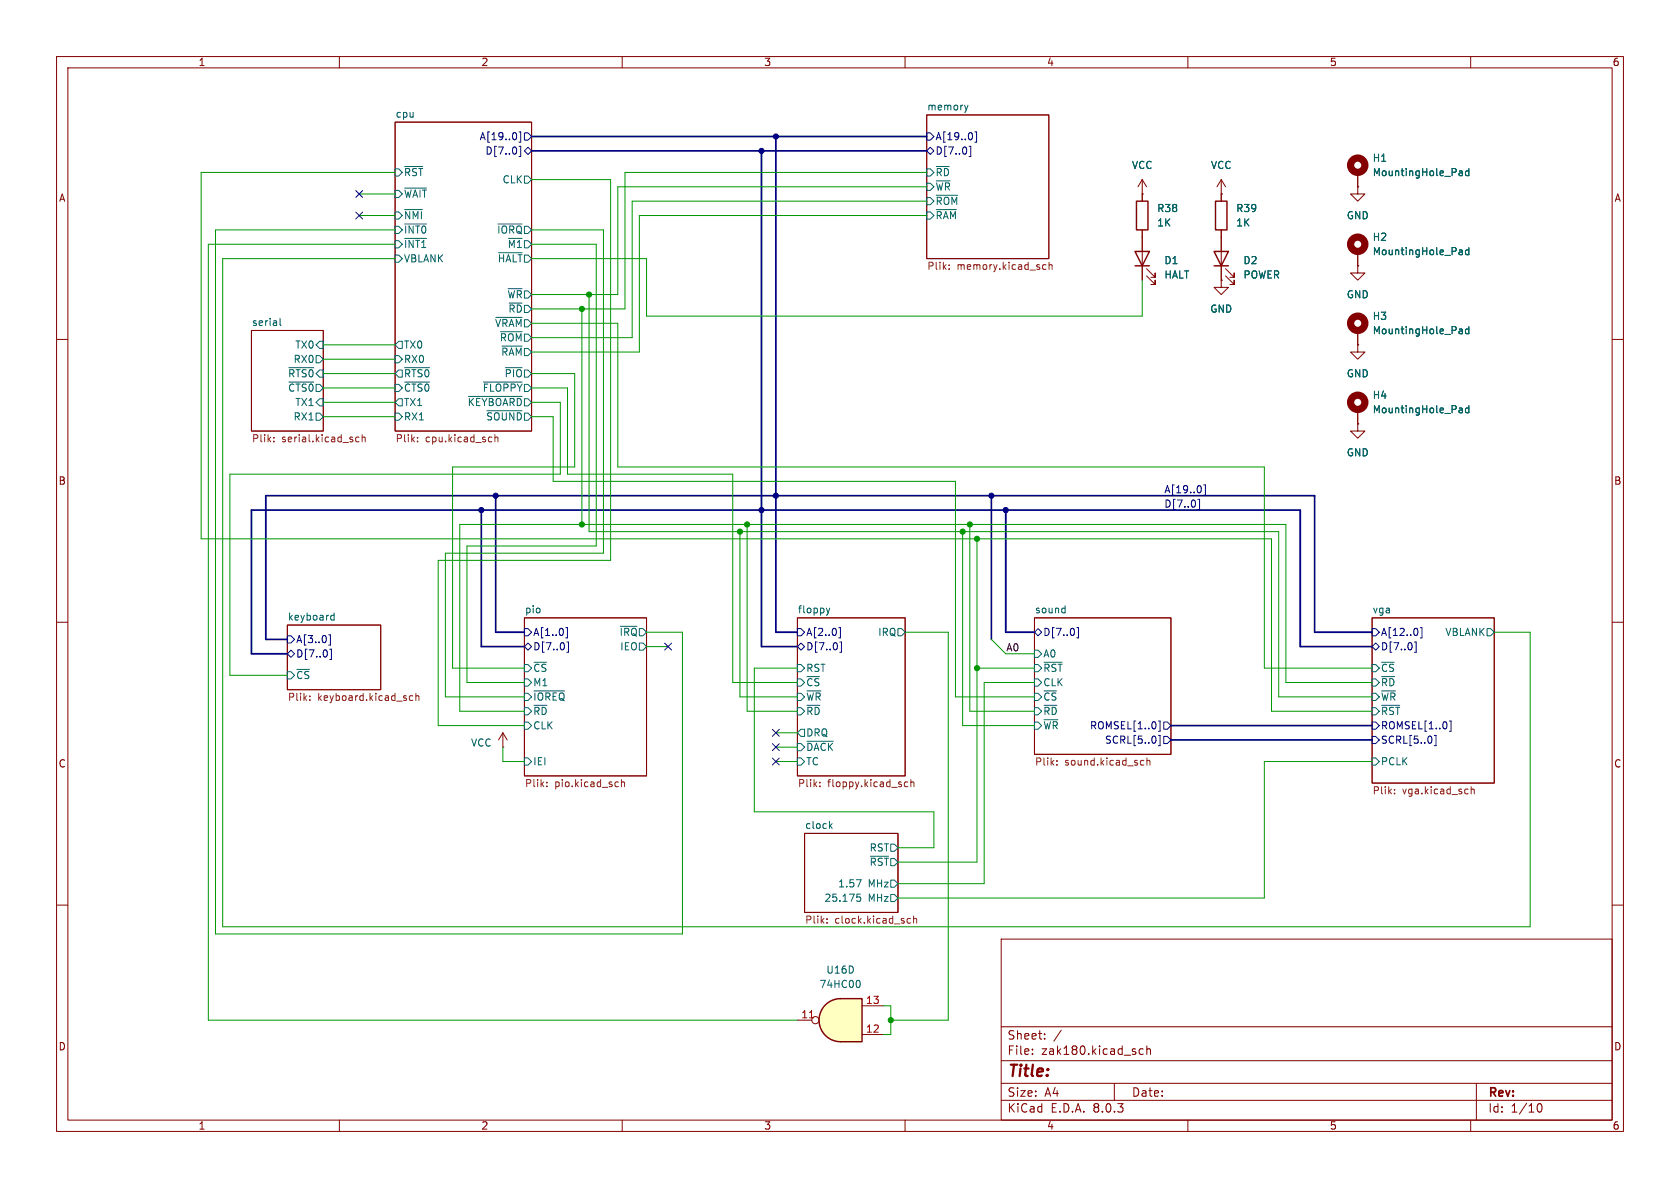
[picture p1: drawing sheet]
<svg xmlns="http://www.w3.org/2000/svg" width="297mm" height="210mm" viewBox="0 0 297 210" stroke-linecap="round" stroke-linejoin="round" font-family="sans-serif">
<g fill="none" stroke="#840000" stroke-width=".18">
<path d="M10 10h277v190h-277zM12 12h273v186h-273zM60 10v2M110 10v2M160 10v2M210 10v2M260 10v2M69.8 21.6h24.2v54.6h-24.2zM163.8 20.3h21.6v25.4h-21.6zM201.9 34.3v1.3M215.9 34.3v1.3M240 33v1.3h1.3l-1.3 1.3-1.2-1.3h1.2"/>
<path d="M240 33h.1M240 30.5v2.5M10 60h2M44.4 58.4h12.7v17.8h-12.7zM201.9 40.6v8.9M202.7 48.8l1.5 1.5v-.8v.8h-.7M202.7 47.5l1.5 1.5v-.7v.7h-.7M215.9 49.5v1.3h1.3l-1.3 1.3-1.3-1.3h1.3M215.9 49.5h.1M215.9 40.6v8.9M216.7 48.8l1.5 1.5v-.8v.8h-.8M216.7 47.5l1.5 1.5v-.7v.7h-.8"/>
<path d="M240 47v1.3h1.3l-1.3 1.2-1.2-1.2h1.2M240 47h.1M240 44.5v2.5M240 58.4v2.6M285 60h2M240 61v1.2h1.3l-1.3 1.3-1.2-1.3h1.2M240 61h.1M240 74.9v1.3h1.3l-1.3 1.3-1.2-1.3h1.2M240 74.9h.1M240 72.4v2.5M10 110h2M50.8 110.5h16.5v11.4h-16.5z"/>
<path d="M92.7 109.2h21.6v28h-21.6zM141 109.2h19v28h-19zM182.9 109.2h24.1v24.2h-24.1zM242.6 109.2h21.6v29.2h-21.6zM285 110h2M10 160h2M142.2 147.3h16.5v14h-16.5zM285 160h2M177 166h108v32h-108zM60 198v2M110 198v2M160 198v2"/>
<path d="M177 194.5h108M177 191.5h108M177 187.5h108M177 181.5h108M182.5 186.3v.1M182.5 185.5v.1M184.7 183.6v.1M184.7 182.8v.1M187.6 182.1l-1.3 2M197 191.5v3M202.1 185.5l-.4-.1-.3 .3v.4l.1 .2h.6M202.7 185.5l.3-.1 .3 .1 .1 .9"/>
<path d="M202.7 184.9v1.5M210 198v2M260 198v2M261 191.5v6.5M271.7 195.7l.2-.5 .2-.1a.8 .8 0 0 1 .5 .7 .8 .8 0 0 1-.5 .8l-.2-.1-.2-.5"/>
</g>
<g fill="none" stroke="#000084" stroke-width=".18">
<path d="M91.3 23.7v.8M91.8 23.3h.3v1.8h-.3M91.8 25.9h.3v1.8h-.3M92.7 23.5h.6l.7 .6-.7 .7h-.6zM92.7 26.7l.6-.7 .7 .7-.7 .6zM163.8 26.7l.7-.7 .6 .7-.6 .6zM163.8 23.5h.7l.6 .6-.6 .7h-.7zM171.6 25.9v1.8h-.3M171.9 23.7v.8M172.3 23.3h.3v1.8h-.3M50.8 115.6l.6-.7 .7 .7-.7 .6zM50.8 112.4h.6l.7 .6-.7 .7h-.6z"/>
<path d="M58.1 112.2h.3v1.8h-.3M58.3 114.8h.3v1.8h-.3M92.7 114.3l.6-.6 .7 .6-.7 .6zM92.7 111.1h.6l.7 .7-.7 .6h-.6zM100 110.9h.3v1.9h-.3M100.2 113.5h.3v1.8h-.3M141 114.3l.6-.6 .6 .6-.6 .6zM141 111.1h.6l.6 .7-.6 .6h-.6zM148.3 110.9h.3v1.9h-.3M148.5 113.5h.3v1.8h-.3M182.9 111.8l.6-.7 .6 .7-.6 .6zM190.4 110.9h.3v1.9h-.3"/>
<path d="M242.6 114.3l.6-.6 .6 .6-.6 .6zM242.6 111.1h.6l.6 .7-.6 .6h-.6zM250.4 113.5v1.8h-.3M250.6 111.3v.8M251.1 110.9h.3v1.9h-.3M204.8 130h.3v1.8h-.3M204.8 127.5h.3v1.8h-.3M205.7 130.2h.7l.6 .6-.6 .6h-.7zM205.7 127.6h.7l.6 .7-.6 .6h-.7zM242.6 130.2h.6l.6 .6-.6 .6h-.6zM242.6 127.6h.6l.6 .7-.6 .6h-.6zM253.9 130v1.8h-.3"/>
<path d="M256.2 127.5h.3v1.8h-.3"/>
</g>
<g fill="none" stroke="#006464" stroke-width=".18">
<path d="M170.5 18.6l.3 .8M170.8 19.4l-.1 .3M171.1 18.6l-.3 .8M69.8 29.8h.7l.6 .7-.6 .6h-.7zM69.8 33.7h.7l.6 .6-.6 .6h-.7zM69.8 37.5h.7l.6 .6-.6 .6h-.7zM71.5 29.4h3.2M71.5 33.2h3.9M71.5 37.1h3.2M71.5 39.6h3.9M88 39.6h4.3M92.7 31.1h.6l.7 .7-.7 .6h-.6z"/>
<path d="M163.8 32.4h.7l.6 .6-.6 .7h-.7zM163.8 29.8h.7l.6 .7-.6 .6h-.7zM163.8 34.9h.7l.6 .7-.6 .6h-.7zM163.8 37.5h.7l.6 .6-.6 .6h-.7zM165.5 29.4h2.3M165.5 37.1h3.6M165.5 34.5h3.8M258.1 30.2h.2l.2 .2v.7M258.5 31l-.4 .1M258.5 30.5l-.4 .1M259.7 29.8v1.3M259.7 30.3l-.4-.1-.2 .3 .1 .5h.5"/>
<path d="M49.5 56.3v1.1l.2 .1M69.8 42.5h.7l.6 .7-.6 .6h-.7zM69.8 40h.7l.6 .6-.6 .7h-.7zM69.8 45.1h.7l.6 .6-.6 .7h-.7zM71.5 42.1h3.9M87.6 56.1h4.7M88.1 44.7h4.2M88.5 58.6h3.8M89.8 51h2.5M258.1 44.2h.2l.2 .2v.6M258.1 58.2h.2l.2 .1v.7M258.5 58.9l-.4 .1"/>
<path d="M258.5 58.5h-.4M258.5 45h-.4M258.5 44.5h-.4M259.7 43.8v1.2M259.7 57.7v1.3M259.7 44.2h-.4l-.2 .2 .1 .6h.5M259.7 58.2h-.4l-.2 .2 .1 .5h.5M51.1 65h4.4M51.1 67.5h4.4M55.9 61l.6-.7h.6v1.3h-.6zM55.9 62.9h.6l.6 .6-.6 .6h-.6zM55.9 71.1l.6-.6h.6v1.3h-.6z"/>
<path d="M55.9 73h.6l.6 .7-.6 .6h-.6zM69.8 73h.7l.6 .7-.6 .6h-.7zM69.8 61l.7-.7h.6v1.3h-.6zM69.8 62.9h.7l.6 .6-.6 .6h-.7zM69.8 67.9h.7l.6 .7-.6 .6h-.7zM70.5 70.5h.6v1.3h-.6l-.7-.7zM70.5 65.4h.6v1.3h-.6l-.7-.7zM71.5 65h4.4M71.5 67.5h4.4M82.8 70.1h9.5M85.5 67.5h6.8M86.1 72.6h6.2"/>
<path d="M88.7 61.2h3.6M89.3 65h3M258.1 72.1h.2l.2 .2v.7M258.5 72.9l-.4 .1M258.5 72.4l-.4 .1M259.7 72.2l-.4-.1-.2 .3 .1 .5h.5M259.7 71.7v1.3M50.8 118.7h.6l.7 .7-.7 .6h-.6zM58.6 109.6h.5M58.6 108.8h.5M59.1 108.3v1.3M92.7 117.5h.6l.7 .6-.7 .6h-.6z"/>
<path d="M109.7 110.7h2.9M113 113.7h.7l.6 .6-.6 .6h-.7zM141 117.5h.6l.6 .6-.6 .6h-.6zM146.1 107.5l.3 .8M146.4 108.3l-.1 .3M146.7 107.5l-.3 .8M158.7 111.1h.7l.6 .7-.6 .6h-.7zM182.9 117.5h.6l.6 .6-.6 .6h-.6zM182.9 114.9h.6l.6 .7-.6 .6h-.6zM184.6 117.1h3.2M188.2 107.5l.1 .1M188.3 107.1v1.2"/>
<path d="M188.3 108.3h-.1M242.6 117.5h.6l.6 .6-.6 .6h-.6zM262.9 111.1h.6l.7 .7-.7 .6h-.6zM92.7 120h.6l.7 .7-.7 .6h-.6zM92.7 122.6h.6l.7 .6-.7 .6h-.6zM92.7 125.1h.6l.7 .6-.7 .7h-.6zM92.7 127.6h.6l.7 .7-.7 .6h-.6zM92.7 134h.6l.7 .6-.7 .7h-.6zM94.4 122.1h5.4M141 122.6h.6l.6 .6-.6 .6h-.6zM141 120h.6l.6 .7-.6 .6h-.6zM141 125.1h.6l.6 .6-.6 .7h-.6z"/>
<path d="M141 131.4h.6l.6 .7-.6 .6h-.6zM141 134h.6l.6 .6-.6 .7h-.6zM141.6 128.9h.6v1.3h-.6l-.6-.7zM142.7 131h4.6M182.9 120h.6l.6 .7-.6 .6h-.6zM182.9 125.1h.6l.6 .6-.6 .7h-.6zM182.9 122.6h.6l.6 .6-.6 .6h-.6zM182.9 127.6h.6l.6 .7-.6 .6h-.6zM242.6 120h.6l.6 .7-.6 .6h-.6zM242.6 134h.6l.6 .6-.6 .7h-.6zM242.6 125.1h.6l.6 .6-.6 .7h-.6zM242.6 122.6h.6l.6 .6-.6 .6h-.6z"/>
<path d="M244.3 124.7h3.2M146.8 146l.3 .4M147.1 145.6l-.5 .5M151.4 155.5h.8l-.5 1.3M151.5 158.1h.6M151.5 158.6l.4-.1 .3 .3-.2 .5h-.5M153.9 151.4h3.2M157.5 149.2h.6l.6 .7-.6 .6h-.6zM157.5 155.6h.6l.6 .6-.6 .6h-.6zM157.5 158.1h.6l.6 .7-.6 .6h-.6z"/>
</g>
<g fill="none" stroke="#725600" stroke-width=".18">
<path d="M167.8 47.5v.1M167.8 46.8v.2M184.4 47.5l.2 .1h.3M184.9 46.8h-.3l-.2 .1M185.5 46.9l.1-.1h.3l.1 .8M185.5 46.4v1.2M48.4 78v.1M48.4 77.3v.1M62.9 77.9l.2 .2 .4-.1M63.5 77.3h-.4l-.2 .2M64 77.4l.2-.1h.3l.1 .8M64 76.8v1.3"/>
<path d="M73.8 78v.1M73.8 77.3v.1M86.8 77.3h.1M86.9 78l-.1 .1M87.5 76.8v1.3M87.5 77.4l.2-.1h.3v.8M54.8 123.7v.1M54.8 123v.2M73 123h-.4l-.2 .2 .1 .6h.5M73.5 123.1l.2-.1h.3l.1 .8M73.5 122.6v1.2M96.7 138.9v.2"/>
<path d="M96.7 138.3v.1M109.2 138.2l.1 .1M109.3 139l-.1 .1M109.9 138.3l.1-.1 .3 .1 .1 .8M109.9 137.8v1.3M144.9 138.9v.2M144.9 138.3v.1M159.9 138.8l.2 .3 .4-.1M160.5 138.3l-.4-.1-.2 .3M161 138.3l.2-.1 .3 .1 .1 .8M161 137.8v1.3M186.9 135.1v.2"/>
<path d="M186.9 134.5v.1M201.8 134.4l.4 .1M202.2 135.2l-.4 .1M202.8 134.5l.1-.1 .3 .1 .1 .8M202.8 134v1.3M246.5 139.6v.1M260.1 139.1v1.2M260.1 139.6l.2-.1 .3 .1v.7M246.5 140.2v.1M146.2 163.1v.1M146.2 162.4v.1M160.4 163.1l.2 .1 .4-.1"/>
<path d="M161 162.4h-.4l-.2 .1M161.5 162.5l.2-.1h.3l.1 .8M161.5 161.9v1.3"/>
</g>
<path d="M200.9 35.6h2v5h-2zM214.9 35.6h2v5h-2zM200.7 44.5h2.5l-1.3 2.5zM200.7 47h2.5M214.6 44.5h2.6l-1.3 2.5zM214.6 47h2.6" fill="none" stroke="#840000" stroke-width=".25"/>
<g fill="none" stroke="#840000" stroke-width="1.3">
<circle cx="240" cy="29.2" r="1.27"/>
<circle cx="240" cy="57.1" r="1.27"/>
<circle cx="240" cy="43.2" r="1.27"/>
<circle cx="240" cy="71.1" r="1.27"/>
</g>
<path d="M145.9 177.7a3.8 3.8 0 0 1 2.7-1.2v7.7a3.8 3.8 0 0 1-3.5-2.4 3.8 3.8 0 0 1 .8-4.1z" fill="#ffffc2" stroke="#ffffc2" stroke-width=".18"/>
<path d="M148.6 176.5h3.8v7.7h-3.8z" fill="#ffffc2"/>
<path d="M145.9 177.7a3.8 3.8 0 0 1 2.7-1.2h3.8v7.7h-3.8a3.8 3.8 0 0 1-3.5-2.4 3.8 3.8 0 0 1 .8-4.1z" fill="none" stroke="#840000" stroke-width=".25"/>
<g fill="none" stroke="#840000" stroke-width=".18">
<path d="M201.9 34.3h.1M201.9 31.8l-.7 1.2M201.9 31.8v3.8M201.9 31.8l.8 1.2M215.9 34.3h.1M215.9 31.8l-.8 1.2M215.9 31.8v3.8M215.9 31.8l.8 1.2M240 33h.1M240 30.5v2.5M201.9 40.6v3.9M201.9 47v2.5"/>
<path d="M215.9 49.5h.1M215.9 40.6v3.9M215.9 47v2.5M240 47h.1M240 44.5v2.5M240 58.4v2.6M240 61h.1M240 74.9h.1M240 72.4v2.5M88.9 132.1h.1M88.9 129.5l-.8 1.3M88.9 129.5v2.6"/>
<path d="M88.9 129.5l.8 1.3M152.4 177.8h3.8M141 180.3h2.5M152.4 182.9h3.8"/>
<circle cx="144.1" cy="180.3" r=".63"/>
</g>
<path d="M143.1 179.9h.7" fill="none" stroke="#a90000" stroke-width=".18"/>
<g fill="none" stroke="#006464" stroke-width=".18">
<path d="M258.1 30.2h.2l.2 .2v.7M258.5 31l-.4 .1M258.5 30.5l-.4 .1M259.7 29.8v1.3M259.7 30.3l-.4-.1-.2 .3 .1 .5h.5M258.1 44.2h.2l.2 .2v.6M258.1 58.2h.2l.2 .1v.7M258.5 58.9l-.4 .1M258.5 58.5h-.4M258.5 45h-.4M258.5 44.5h-.4M259.7 43.8v1.2"/>
<path d="M259.7 57.7v1.3M259.7 44.2h-.4l-.2 .2 .1 .6h.5M259.7 58.2h-.4l-.2 .2 .1 .5h.5M258.1 72.1h.2l.2 .2v.7M258.5 72.9l-.4 .1M258.5 72.4l-.4 .1M259.7 72.2l-.4-.1-.2 .3 .1 .5h.5M259.7 71.7v1.3M151.8 173.3a.79 .79 0 0 1 0 1.3"/>
</g>
<g fill="none" stroke="#000084" stroke-width=".18">
<path d="M62.9 33.7l1.2 1.2M62.9 37.5l1.2 1.2M64.1 33.7l-1.2 1.2M64.1 37.5l-1.2 1.2M211.8 88.3h.3v1.8h-.3M212.3 86.1v.8M212.8 85.7h.3v1.8h-.3M117.5 113.7l1.2 1.2M118.7 113.7l-1.2 1.2M136.6 134l1.2 1.2M136.6 128.9l1.2 1.2M136.6 131.5l1.2 1.2"/>
<path d="M137.8 134l-1.2 1.2M137.8 128.9l-1.2 1.2M137.8 131.5l-1.2 1.2"/>
</g>
<path d="M94 26.7h69.8M94 24.1h69.8M134.6 26.7v87.6h6.4M137.2 24.1v87.7h3.8M85.1 90.2v24.1h7.6M87.6 87.6v24.2h5.1M175.3 87.6v25.4M177.8 90.2v21.6h5.1M242.6 111.8h-10.2v-24.2h-185.4v25.4h3.8M242.6 114.3h-12.7v-24.1h-185.5v25.4h6.4M207 130.8h35.6M207 128.3h35.6" fill="none" stroke="#000084" stroke-width=".3"/>
<g fill="none" stroke="#009600" stroke-width=".18">
<path d="M63.5 38.1h6.3M63.5 34.3h6.3M69.8 30.5h-34.2v64.8h189.2v30.4h17.8M94 31.8h13.9v67.3h-30.4v29.2h15.2M163.8 30.5h-53.3v24.1h-16.5M163.8 38.1h-50.8v24.1h-19M163.8 35.6h-52v24.1h-17.8M163.8 33h-54.6v19.1h-15.2M69.8 45.7h-30.4v118.1h231.1v-52h-6.3M69.8 40.6h-31.7v124.5h82.5v-53.3h-6.3M69.8 43.2h-33v137.1h104.2M94 43.2h11.4v53.3h-22.9v24.2h10.2"/>
<path d="M94 57.2h15.2v25.4h114.3v35.5h19.1M94 45.7h20.3v10.2h87.6v-6.4M94 40.6h12.7v57.2h-28v25.4h14M102.9 54.6v38.1M104.1 52.1v41.9h122v29.2h16.5M57.1 73.7h12.7M57.1 68.6h12.7M57.1 66h12.7M57.1 63.5h12.7M57.1 71.1h12.7M57.1 61h12.7M94 68.6h6.3v15.2h29.2v36.9h11.5"/>
<path d="M94 66h7.6v16.6h-21.6v35.5h12.7M94 73.7h3.8v11.4h71.1v38.1h14M94 71.1h5.1v12.7h-58.5v35.6h10.2M130.8 94v29.2h10.2M132.1 92.7v33h8.9M170.2 94v34.3h12.7M171.4 92.7v33h11.5M172.7 95.3v57.1h-14M114.3 114.3h3.8M141 118.1h-7.7v25.4h31.8v6.4h-6.4M160 111.8h7.6v68.5h-10.1M172.7 118.1h10.2"/>
<path d="M175.3 113l2.5 2.6h5.1M88.9 132.1v2.5h3.8M137.2 134.6h3.8M137.2 132.1h3.8M137.2 129.5h3.8M182.9 120.7h-8.9v35.5h-15.3M242.6 120.7h-15.3v-28h-146v33h11.4M242.6 134.6h-19.1v24.2h-64.8M156.2 177.8h1.3v5.1h-1.3"/>
</g>
<g fill="#009600" stroke="#009600" stroke-width=".18">
<circle cx="130.8" cy="94" r=".46"/>
<circle cx="132.1" cy="92.7" r=".46"/>
<circle cx="170.2" cy="94" r=".46"/>
<circle cx="172.7" cy="95.3" r=".46"/>
<circle cx="172.7" cy="118.1" r=".46"/>
<circle cx="157.5" cy="180.3" r=".46"/>
<circle cx="102.9" cy="92.7" r=".46"/>
<circle cx="102.9" cy="54.6" r=".46"/>
<circle cx="104.1" cy="52.1" r=".46"/>
<circle cx="171.4" cy="92.7" r=".46"/>
</g>
<g fill="#000084" stroke="#000084" stroke-width=".18">
<circle cx="134.6" cy="26.7" r=".46"/>
<circle cx="175.3" cy="87.6" r=".46"/>
<circle cx="177.8" cy="90.2" r=".46"/>
<circle cx="134.6" cy="90.2" r=".46"/>
<circle cx="87.6" cy="87.6" r=".46"/>
<circle cx="85.1" cy="90.2" r=".46"/>
<circle cx="137.2" cy="87.6" r=".46"/>
<circle cx="137.2" cy="24.1" r=".46"/>
</g>
<text font-size="2.8" fill="#840000" x="178" y="190.9">Title:</text>
<g font-size="2.1" fill="#840000">
<text x="178" y="184">Sheet:</text>
<text x="178" y="186.7">File:</text>
<text x="184.1" y="186.7">zak180.kicad_sch</text>
<text x="178" y="196.9">KiCad</text>
<text x="178" y="194.1">Size:</text>
<text x="184.7" y="194.1">A4</text>
<text x="185.7" y="196.9">E.D.A.</text>
<text x="193.3" y="196.9">8.0.3</text>
<text x="200" y="194.1">Date:</text>
<text x="263" y="194.3">Rev:</text>
<text x="263" y="196.9">Id:</text>
<text x="267.1" y="196.9">1/10</text>
</g>
<g font-size="1.8" fill="#840000">
<text x="35" y="11.9">1</text>
<text x="85" y="11.9">2</text>
<text x="135" y="11.9">3</text>
<text x="185" y="11.9">4</text>
<text x="235" y="11.9">5</text>
<text x="285" y="11.9">6</text>
<text x="10.3" y="35.9">A</text>
<text x="285.3" y="35.9">A</text>
<text x="10.3" y="85.9">B</text>
<text x="285.3" y="85.9">B</text>
<text x="10.3" y="135.9">C</text>
<text x="285.3" y="135.9">C</text>
<text x="10.3" y="185.9">D</text>
<text x="285.3" y="185.9">D</text>
<text x="35" y="199.9">1</text>
<text x="85" y="199.9">2</text>
<text x="135" y="199.9">3</text>
<text x="185" y="199.9">4</text>
<text x="235" y="199.9">5</text>
<text x="285" y="199.9">6</text>
</g>
<g font-size="1.8" fill="#006464">
<text x="69.8" y="20.9">cpu</text>
<text x="163.8" y="19.6">memory</text>
<text x="242.6" y="28.8">H1</text>
<text x="71.3" y="31.3">~{RST}</text>
<text x="71.3" y="35.2">~{WAIT}</text>
<text x="88.7" y="32.6">CLK</text>
<text x="165.3" y="33.9">~{WR}</text>
<text x="165.3" y="31.3">~{RD}</text>
<text x="200" y="30.1">VCC</text>
<text x="214" y="30.1">VCC</text>
<text x="242.6" y="31.3">MountingHole_Pad</text>
<text x="71.3" y="39">~{NMI}</text>
<text x="71.3" y="41.5">~{INT0}</text>
<text x="87.8" y="41.5">~{IORQ}</text>
<text x="165.3" y="36.4">~{ROM}</text>
<text x="165.3" y="39">~{RAM}</text>
<text x="204.5" y="40.2">1K</text>
<text x="204.5" y="37.7">R38</text>
<text x="218.4" y="40.2">1K</text>
<text x="218.4" y="37.7">R39</text>
<text x="238" y="39">GND</text>
<text x="71.3" y="44">~{INT1}</text>
<text x="71.3" y="46.6">VBLANK</text>
<text x="87.9" y="46.6">~{HALT}</text>
<text x="89.7" y="44">~{M1}</text>
<text x="205.7" y="46.9">D1</text>
<text x="219.7" y="46.9">D2</text>
<text x="242.6" y="42.8">H2</text>
<text x="242.6" y="45.3">MountingHole_Pad</text>
<text x="89.6" y="52.9">~{WR}</text>
<text x="205.7" y="49.4">HALT</text>
<text x="219.7" y="49.4">POWER</text>
<text x="238" y="52.9">GND</text>
<text x="44.4" y="57.7">serial</text>
<text x="87.4" y="58">~{VRAM}</text>
<text x="89.8" y="55.5">~{RD}</text>
<text x="213.9" y="55.5">GND</text>
<text x="242.6" y="56.7">H3</text>
<text x="242.6" y="59.3">MountingHole_Pad</text>
<text x="51.8" y="64.4">RX0</text>
<text x="52.1" y="61.8">TX0</text>
<text x="71.3" y="61.8">TX0</text>
<text x="71.3" y="64.4">RX0</text>
<text x="88.3" y="60.6">~{ROM}</text>
<text x="88.5" y="63.1">~{RAM}</text>
<text x="50.8" y="66.9">~{RTS0}</text>
<text x="50.8" y="69.4">~{CTS0}</text>
<text x="52.1" y="72">TX1</text>
<text x="71.3" y="72">TX1</text>
<text x="71.3" y="66.9">~{RTS0}</text>
<text x="71.3" y="69.4">~{CTS0}</text>
<text x="82.6" y="72">~{KEYBOARD}</text>
<text x="85.2" y="69.4">~{FLOPPY}</text>
<text x="89.1" y="66.9">~{PIO}</text>
<text x="238" y="66.9">GND</text>
<text x="242.6" y="70.7">H4</text>
<text x="51.8" y="74.5">RX1</text>
<text x="71.3" y="74.5">RX1</text>
<text x="85.8" y="74.5">~{SOUND}</text>
<text x="242.6" y="73.3">MountingHole_Pad</text>
<text x="238" y="80.9">GND</text>
<text x="50.8" y="109.8">keyboard</text>
<text x="92.7" y="108.5">pio</text>
<text x="109.4" y="112.6">~{IRQ}</text>
<text x="141" y="108.5">floppy</text>
<text x="155.2" y="112.6">IRQ</text>
<text x="182.9" y="108.5">sound</text>
<text x="242.6" y="108.5">vga</text>
<text x="255.4" y="112.6">VBLANK</text>
<text x="94.2" y="119">~{CS}</text>
<text x="109.6" y="115.2">IEO</text>
<text x="142.4" y="119">RST</text>
<text x="184.3" y="119">~{RST}</text>
<text x="184.3" y="116.4">A0</text>
<text x="244" y="119">~{CS}</text>
<text x="52.3" y="120.2">~{CS}</text>
<text x="94.2" y="121.5">M1</text>
<text x="94.2" y="124.1">~{IOREQ}</text>
<text x="142.4" y="124.1">~{WR}</text>
<text x="142.4" y="121.5">~{CS}</text>
<text x="184.3" y="121.5">CLK</text>
<text x="184.3" y="124.1">~{CS}</text>
<text x="244" y="121.5">~{RD}</text>
<text x="244" y="124.1">~{WR}</text>
<text x="94.2" y="126.6">~{RD}</text>
<text x="94.2" y="129.1">CLK</text>
<text x="142.4" y="126.6">~{RD}</text>
<text x="142.4" y="130.4">DRQ</text>
<text x="184.3" y="126.6">~{RD}</text>
<text x="184.3" y="129.1">~{WR}</text>
<text x="244" y="126.6">~{RST}</text>
<text x="83.2" y="132.2">VCC</text>
<text x="94.2" y="135.5">IEI</text>
<text x="142.4" y="132.9">~{DACK}</text>
<text x="142.4" y="135.5">TC</text>
<text x="244" y="135.5">PCLK</text>
<text x="142.2" y="146.6">clock</text>
<text x="153.6" y="150.7">RST</text>
<text x="153.6" y="153.3">~{RST}</text>
<text x="145.7" y="159.6">25.175</text>
<text x="148.1" y="157.1">1.57</text>
<text x="153.5" y="157.1">MHz</text>
<text x="153.5" y="159.6">MHz</text>
<text x="146" y="172.3">U16D</text>
<text x="144.8" y="174.9">74HC00</text>
</g>
<g font-size="1.8" fill="#000084">
<text x="84.7" y="25">A[19..0]</text>
<text x="85.7" y="27.5">D[7..0]</text>
<text x="165.3" y="27.5">D[7..0]</text>
<text x="165.3" y="25">A[19..0]</text>
<text x="205.7" y="89.8">D[7..0]</text>
<text x="205.7" y="87.3">A[19..0]</text>
<text x="52.3" y="113.9">A[3..0]</text>
<text x="94.2" y="112.6">A[1..0]</text>
<text x="142.4" y="112.6">A[2..0]</text>
<text x="184.3" y="112.6">D[7..0]</text>
<text x="244" y="112.6">A[12..0]</text>
<text x="52.3" y="116.4">D[7..0]</text>
<text x="94.2" y="115.2">D[7..0]</text>
<text x="142.4" y="115.2">D[7..0]</text>
<text x="244" y="115.2">D[7..0]</text>
<text x="192.6" y="129.1">ROMSEL[1..0]</text>
<text x="195.2" y="131.7">SCRL[5..0]</text>
<text x="244" y="131.7">SCRL[5..0]</text>
<text x="244" y="129.1">ROMSEL[1..0]</text>
</g>
<g font-size="1.8" fill="#725600">
<text x="163.8" y="48">Plik:</text>
<text x="169.2" y="48">memory.kicad_sch</text>
<text x="44.4" y="78.5">Plik:</text>
<text x="49.8" y="78.5">serial.kicad_sch</text>
<text x="69.8" y="78.5">Plik:</text>
<text x="75.2" y="78.5">cpu.kicad_sch</text>
<text x="50.8" y="124.2">Plik:</text>
<text x="56.1" y="124.2">keyboard.kicad_sch</text>
<text x="182.9" y="135.7">Plik:</text>
<text x="188.2" y="135.7">sound.kicad_sch</text>
<text x="92.7" y="139.5">Plik:</text>
<text x="98.1" y="139.5">pio.kicad_sch</text>
<text x="141" y="139.5">Plik:</text>
<text x="146.3" y="139.5">floppy.kicad_sch</text>
<text x="242.6" y="140.7">Plik:</text>
<text x="247.9" y="140.7">vga.kicad_sch</text>
<text x="142.2" y="163.6">Plik:</text>
<text x="147.6" y="163.6">clock.kicad_sch</text>
</g>
<text font-size="1.8" fill="#0f0f0f" x="177.8" y="115.2">A0</text>
<g font-size="1.8" fill="#a90000">
<text x="153" y="177.5">13</text>
<text x="141.6" y="180.1">11</text>
<text x="153" y="182.6">12</text>
</g>
</svg>
